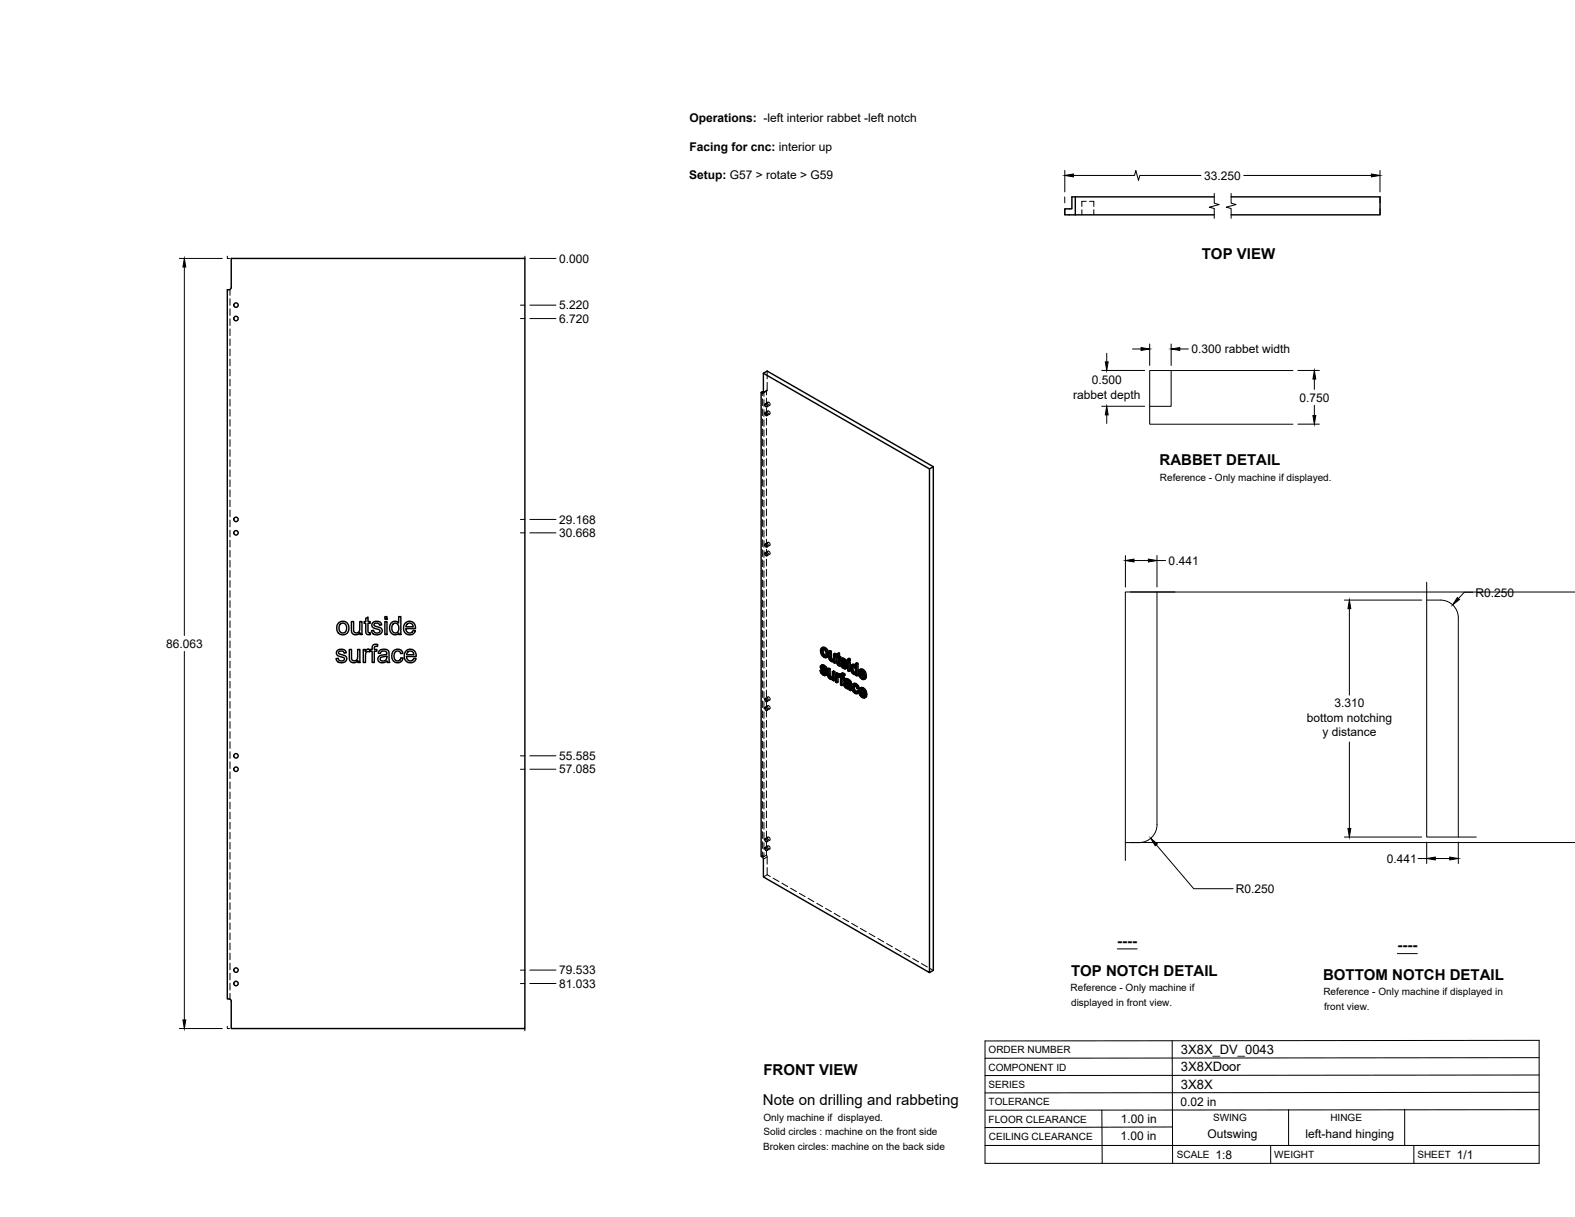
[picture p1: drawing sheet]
<svg xmlns="http://www.w3.org/2000/svg" width="559mm" height="432mm" viewBox="0 0 559 432" stroke-linecap="round" stroke-linejoin="round" font-family="sans-serif">
<!-- layer: Visible -->
<g fill="none" stroke="#000" stroke-width=".51">
<path d="M381.5 69.9v6.3M381.5 76.2h49.3M430.8 69.9h-50.5v4.2h-2.5v2.1h3.7M436.8 69.9h52.8v6.3h-52.8M82 91.7h104.2v273.2h-104.2v-10l-.4-.4-1-.1v-251.6l1-.1 .5-.7zM270 139.2v164.6l.4 .2M270.8 132.4v6.8l-.3-.2-.5 .2 .6 .3 .2-.3M270.8 132.4l1.4-.7 58.9 33.9v178.7l-1.3 .8M270.8 132.4l59 34 1.3-.8M271.4 143.3l.6 .2 .2 .8-.6-.2zM271.4 146.5l.6 .1 .2 .8-.6-.2zM329.8 166.4v178.7l-59-33.9v-6.4l-.4-.8"/>
<path d="M271.4 193.1l.6 .1 .2 .8-.6-.1zM271.4 196.2l.6 .1 .2 .8-.6-.1zM129.8 219.4l.8-.5v1.6h.7v.6h-.7v2.9l.2 .5h.5l.1 .6a1.14 1.14 0 0 1-1.3-.1 1.14 1.14 0 0 1-.3-1.2v-2.7h-.6v-.6h.6zM136.5 218.8h.8v.9h-.8zM119.7 230.8l.8-.4a1.7 1.7 0 0 1 2.4 1.2l-.8 .1a.96 .96 0 0 0-1-.8 .96 .96 0 0 0-.9 1l1 .4a1.53 1.53 0 0 1 1.8 1.8 2.03 2.03 0 0 1-2 1.1 2.03 2.03 0 0 1-1.8-1.5l.8-.1a1.08 1.08 0 0 0 1.1 1 1.08 1.08 0 0 0 1-1.1l-.4-.3a2.24 2.24 0 0 1-2.3-1.3zM120.2 220.9l.7-.4a2.33 2.33 0 0 1 2.9 2.8 2.33 2.33 0 0 1-3.7 1.3 2.88 2.88 0 0 1 .1-3.7zM120.6 221.5l.7-.4a1.73 1.73 0 0 1 1.7 1.8 1.73 1.73 0 0 1-1.7 1.7l-.3-.2a2.21 2.21 0 0 1-.4-2.9zM123.9 230.4h.8v2.6a1.15 1.15 0 0 0 1.2 1.5 1.15 1.15 0 0 0 1-1.6v-2.5h.8v4.7h-.7v-.7a1.65 1.65 0 0 1-2 .7 1.65 1.65 0 0 1-1.1-1.8zM124.7 220.5h.8v2.6a1.15 1.15 0 0 0 1.1 1.5 1.15 1.15 0 0 0 1-1.6v-2.5h.8v4.6h-.7v-.6a1.65 1.65 0 0 1-1.9 .7 1.65 1.65 0 0 1-1.1-1.8zM128.9 230.4h.7v.7a1.11 1.11 0 0 1 1.7-.5l.7-.2v-.4a1.31 1.31 0 0 1 .6-1.3 1.31 1.31 0 0 1 1.4 0l-.1 .6a.74 .74 0 0 0-1.1 .7v.4h.9v.7h-.9v4h-.8v-4h-.7v-.4l-.2 .6a.84 .84 0 0 0-.9-.1 .84 .84 0 0 0-.5 .8v3.1h-.8zM132.3 220.9l.8-.4a1.7 1.7 0 0 1 2.3 1.2l-.7 .1a.96 .96 0 0 0-1-.8 .96 .96 0 0 0-.9 .9l.6 .4a1.95 1.95 0 0 1 2.2 1.3 1.95 1.95 0 0 1-1.8 1.6 1.95 1.95 0 0 1-2-1.4l.7-.2a1.1 1.1 0 0 0 1.2 1 1.1 1.1 0 0 0 1-1l-.4-.3a2.21 2.21 0 0 1-2.4-1.3zM134.5 231a2.03 2.03 0 0 1 3.5 .7l.3 3.4h-.8l-.2-.6a1.76 1.76 0 0 1-1.9 .7 1.76 1.76 0 0 1-1.3-1.6v-.2a1.71 1.71 0 0 1 1.7-1l.4-.1a.72 .72 0 0 0 1-.6 .72 .72 0 0 0-.9-.7l-1 .2-.4 .7-.7-.1z"/>
<path d="M135 233.4l2.2-.7a1.3 1.3 0 0 1-.6 1.7 1.3 1.3 0 0 1-1.7-.6zM136.5 220.5h.8v4.6h-.8zM138.8 221a1.73 1.73 0 0 1 2.6 .1v-2.3h.8v6.3h-.7v-.5a1.89 1.89 0 0 1-2.3 .4 1.89 1.89 0 0 1-1-2.2zM139.4 221.5l.4-.3a1.76 1.76 0 0 1 1.7 1 1.76 1.76 0 0 1-.4 2l-.4 .3a1.77 1.77 0 0 1-1.7-1 1.77 1.77 0 0 1 .4-2zM139.6 231a1.95 1.95 0 0 1 1.9-.7 1.95 1.95 0 0 1 1.4 1.5l-.7 .1a1.29 1.29 0 0 0-1.7-.7 1.29 1.29 0 0 0-.7 1.7l.1 .7a1.18 1.18 0 0 0 1.3 .9 1.18 1.18 0 0 0 1-1.1l.8 .1-.3 .9a2.16 2.16 0 0 1-2.9 .4 2.16 2.16 0 0 1-.7-2.9zM143.9 220.9a2.13 2.13 0 0 1 2.5-.2 2.13 2.13 0 0 1 1 2.3h-3.4l.1 .7a1.29 1.29 0 0 0 1.3 .9 1.29 1.29 0 0 0 1.2-.9l.8 .1-.3 .6a2.32 2.32 0 0 1-3.2 .3 2.32 2.32 0 0 1-.4-3.2zM144 231a2.15 2.15 0 0 1 2.6-.4 2.15 2.15 0 0 1 1.1 2.3h-3.5l.2 .7a1.3 1.3 0 0 0 1.2 .9 1.3 1.3 0 0 0 1.2-.9l.8 .1-.3 .6a2.32 2.32 0 0 1-3.2 .3 2.32 2.32 0 0 1-.4-3.2zM144.4 221.4l1.3-.3a1.27 1.27 0 0 1 .9 1.3h-2.6zM144.7 231.4l1.2-.4a1.23 1.23 0 0 1 .9 1.3h-2.5zM291 237.9l.7 1.4 .8 .4 .5-.1M291.2 236.2l.6-.3 .8 .3 .7 .6 .2 .7-.5 .3-.1-.6M291.6 231.2v-.5a.92 .92 0 0 1 1.1 0 .92 .92 0 0 1 .4 1l-.2 1-.6 .1"/>
<path d="M291.6 237.7l-.6 .2 .4 .2M291.6 238.7l.5 .4 .4-.3M291.7 237.3l1 1 .5-.3M291.8 237.9l-.4 .2 .1 .4 .1 .2 .5-.3M291.8 235.9l-.6 .4-.1 .6 1.6 2.1M291.8 236.6l-.3 .4 .5-.2M291.8 232.2l.5 .6 .5-.3M291.9 238l.8 .9M292 236.7l.6 .7M292 236.3l.5 .4 .5-.2M292 230.9l-.4 .3v.4l.2 .6 .4-.3M292 236.8l.6 .8 .4 .2"/>
<path d="M292 236.8h-.5M292.1 235.9l-.8 .3M292.1 230.4l.1 1.5 .8 .7M292.1 237l-.4 .3-.2-.3M292.3 230l.9 .9 .5-.2M292.4 236.1l-.4 .2-.4-.1M292.5 236.7l.4 .5 .4-.2M292.7 239l-.2 .2-.4-.1M292.7 238.3l.3 .4 .5-.3M292.8 229.8l-.5 .2-.8-.1M292.9 237.7l.7 1.2-.1 .4-.6 .4M293 238.7l.1 .5 .5-.3"/>
<path d="M293.1 239.2l-.1 .4 .5-.3M293.2 230.9l.4 1.4 .4-.3M293.4 233.1a1.7 1.7 0 0 1-2.2-1.6v-1.1l.3-.5 .9-.3 .7 .4 .7 .9 .2 1-.1 1-.7 .4M293.6 232.3l-.2 .8 .5-.2M293.6 237.3l.5 .3 .4-.3M294.1 237.6v2.2l.5-.2M294.1 239.8l.2 .4 .4-.2M294.5 231.4v2.2l.5-.3M294.5 233.6l.2 .4 .4-.3M294.7 234l.3 .3 .5-.3M295 231.1l-.5 .3-.4-.3M295 234.3l.4 .1"/>
<path d="M295.3 238.3l.5 .3 .4-.3M295.4 234.4l.2-.1zM295.7 234.1l-.7-.6v-2.4l-.5-.3-.4 .3v2.6l.9 1h.8M295.7 232.1l.5 .2 .4-.2M295.8 238.6v3l.4-.3v-3l-.4-.2-.5 .2v2l-.3 .3 .2-.1M295.8 234.7v.4l.4 .2M295.8 234.7l-.2 .1M296.2 232.3v3l.4-.2v-3l-.4-.3-.5 .3v2.1M296.6 233l.3 .2 .2 2.6 .8 .5 .3-.2M296.9 232.4l-.3 .2 .3 .2v-.8l.9-.3v1.1l.5 .2v.4l-.5 .3v-.4M297.3 239.9l-.4 .2v.5l.4-.2M297.3 239.3v-.4l-.4-.2-.5 .3v3l.5 .2"/>
<path d="M297.3 238.9l-.5 .3-.4-.2M297.4 239.9l-.1 2.1-.4 .2v-1.6M297.4 240l.5 .2M297.4 240l-.5 .1M297.4 239.4l.4 .4M297.4 232v1l.4-.2M297.4 233l.4 .3 .5-.3M297.6 239.1l-.8 .5v-.4M297.6 235.7l.2 .1M297.8 233.7v1.4l.3 .4M297.8 231.7l-.9 .3M297.8 233.7l-.4-.3v2.1l.5-.3"/>
<path d="M297.8 239.8v.4M297.8 239.9l-.1 .4M297.8 235.8l.1 .5M297.9 239.2l.3 .3M297.9 239.2l-.9 .2M297.9 239.2l-.8 .2M297.9 235.4l-.5 .1M298.1 235.5l.7 1.4 .8 .4 .5-.1M298.1 235.5l-.6 .1M298.1 235.5h.1M298.1 235.7l-.3 .1M298.3 233.8l.6-.3 .7 .2 .7 .6 .3 .8-.5 .3-.1-.6"/>
<path d="M298.4 239.1l.9-.2 .5 .3-.1 .4-.4 .3 .1-.4M298.6 234.4h.5l1 1M298.7 235.4l-.6 .1 .4 .2M298.7 236.3l.5 .4 .4-.2M298.8 234.9l1 1 .5-.3M298.9 235.5l-.4 .2 .1 .4 .6-.1M298.9 233.5l-.7 .4v.6l1.6 2.1M298.9 234.3l-.3 .4 .5-.3M298.9 238.8l-.6 .4-.1 .8-.4-.2 .4-.3M298.9 239.2l.5 .3 .4-.3M299 235.6l.8 .9M299.1 234.3l.6 .7"/>
<path d="M299.1 239.8l.5 .5v.4l-.4 .2v-.4M299.1 234l.6 .4 .4-.3M299.2 236.7l.4 .1M299.2 233.5l-.8 .3M299.3 234.6l-.5 .3-.2-.2M299.3 239.9l-.6-.3v.6l.4-.2M299.4 238.9l-.5 .3-.4-.1M299.6 233.7l-.5 .3-.4-.2M299.7 234.4l.3 .4 .4-.2M299.8 236.6l-.1 .2M299.8 235.9l.3 .4 .5-.3M300 235.3l.7 1.2-.1 .4-.6 .4"/>
<path d="M300.1 236.3l.1 .5 .5-.3M300.2 236.8l-.1 .4 .5-.3M300.8 235l.4 .2 .5-.2M300.8 233.8l.4 .3 .5-.3M301.2 234.1v.6l.5-.3v-.6l-.5-.2-.4 .2v.6l.4 .3M301.2 234.7l.5 .3v3l-.5 .2v-3M301.2 234.7l-.4 .3v3l.4 .2M302.1 236l.9-.3 .6 .3M302.4 236.5l.6 .1 .6 1-.1 1.1-.6 .1M302.4 238.3l.5 .5 .4-.2M302.4 236.5l-.2 .8M302.6 237l-.4 .3v.4l.2 .6 .4-.3"/>
<path d="M302.7 235.7l-.5 .2a2.01 2.01 0 0 0 1.3 3.4l.1-.1M302.7 236.5l.1 1.5 .7 .7M302.8 236.1l.4 .3M303.3 235.8l-.5 .3-.6-.2M303.6 235.4l.4 .3 .4-.3M303.6 239.2v.4l.4 .2M303.6 239.2l-.2 .1M304 235.7v4.1l.4-.2v-4.2l-.4-.2-.4 .2v1.5l-.4-.5 .4-.1M305.2 239.9l.6 .6 .4-.3M305.5 238.4l-.5 .2 1.5 .9-.6-1.2a.48 .48 0 0 0-.6-.2 .48 .48 0 0 0-.3 .5M305.5 238.1v.3l.8 .5M305.5 239.4l.9 .9"/>
<path d="M305.7 239.7l-.5 .2-.2-.9 1.9 1.2M305.8 237.8l.8 .9 .4-.3M306.2 237.5l-.4 .3-.9-.1M306.6 238.7l.3 1.3 .5-.2M271.4 247.9l.6 .2 .2 .8-.6-.2zM271.4 251l.6 .2 .2 .8-.6-.2zM294.3 240.2l.3 .4 .5-.3M294.6 240.6h.4M295.3 240.4l-.7-.7-.1-2.4-.4-.2-.5 .2 .2 2.8 .7 .8h.9M295.4 240.9v.4l.4 .3M295.4 240.9l-.2 .1M297.8 240.2l.4 .2v2.6l.5 .2"/>
<path d="M298.7 240.2l.5 .3 .4-.2M299.1 240.9v2.1l-.4 .2v-2.6l.5 .3M299.6 242.4l.7-.3 .8 .3M299.7 241.1l.8-.3 1.3 .9 .4 3.1-.4 .2-.2-.4M299.9 242.9h.3a.74 .74 0 0 1 .8 .2 .74 .74 0 0 1 .1 .8l-.3 .1 .3-.1M300 243.5l.4 .4 .4-.3M300 242.8l-.2 .3M300.1 242.1l-.7 .5 .1 .8 .7 .8 1 .1 .1 .5 .5 .2M300.2 242.9l-.4 .2 .1 .3 .5-.1M300.3 242.9l.2 .5 .6 .4M300.3 241.6l-.4 .3a.75 .75 0 0 1 .8-.2 .75 .75 0 0 1 .5 .8v.3l-1.2-.4M300.3 241.6h.1"/>
<path d="M300.4 243.9l.4 .1M300.4 242.1l-.7 .2M300.5 240.8l-1 .5-.1 .2 .5 .4M300.6 241.3l.6 .4 .4-.3M301.1 241l-.5 .3-.6-.2M301.2 241.7l.3 .4 .4-.2M301.5 242.1l.1 .4 .4-.2M301.6 242.5v2.1l.5-.3M302.5 242.8l.7-.4 .6 .2 .7 .7 .3 .9-.4 .2-.4-.9M302.6 244l.2 1 .5-.2M302.8 245l.5 .6 .5-.3M303.1 243.8l-.5 .2v-.4a.65 .65 0 0 1 .8-.4 .65 .65 0 0 1 .5 .8l.5 .4"/>
<path d="M303.1 243.2l.1 1.4 .8 .8M303.2 242.4l-.5 .3a2.12 2.12 0 0 0 .5 3.2l.9 .2M303.4 242.9l.6 .6 .5-.2M303.8 242.6l-.4 .3-.7-.2M304 245.2l-.2 .5-.5-.1M304.7 245.4l-.6 .7 .6-.4M304.7 245.1l-.3-.1-.4 .2 .4 .3M305.4 246.5l.5 .6 .5-.3M305.6 244.9l-.5 .3 1.5 .8-.6-1.1a.5 .5 0 0 0-.5-.2 .5 .5 0 0 0-.4 .5M305.6 244.6v.3l.9 .5M305.7 245.9l.9 1M305.8 240.5l.4 .1"/>
<path d="M305.8 246.2l-.4 .3-.3-.9 2 1.1M305.9 244.3l.8 .9 .5-.2M305.9 247.1l.4 .1M306.3 244.1l-.4 .2-.9-.1M306.5 240.3l.4 .3 .5-.3M306.5 240.3l-.2 .2M306.6 246.8l.4 .4 .5-.3M306.6 246.8l-.2 .3M306.7 245.2l.4 1.4 .4-.3M306.8 240.1l-.3 .2M306.9 240l.5-.1-.1-.6-.6-1.4-1-.6-.8 .4-.4 1.1 .6 1.5 1.1 .8 .5-.1 .2-.4M306.9 246.6l-.3 .2"/>
<path d="M307 240.1l.3 .4-.7 .5M307.1 246.6l.4-.2v-.7l-.8-1.3-.8-.5-.9 .3-.3 .6v.9l.5 1.2 1.1 .8 .6-.2 .1-.3M307.1 246.7l.4 .2-.1 .2-.6 .5M271.4 297.6l.6 .2 .2 .8-.6-.2zM271.4 300.8l.6 .1 .2 .8-.6-.1z"/>
<circle cx="83.7" cy="108.3" r=".79"/>
<circle cx="83.7" cy="113" r=".79"/>
<circle cx="83.7" cy="184.3" r=".79"/>
<circle cx="83.7" cy="189.1" r=".79"/>
<circle cx="83.7" cy="268.2" r=".79"/>
<circle cx="83.7" cy="272.9" r=".79"/>
<circle cx="83.7" cy="349" r=".79"/>
<circle cx="83.7" cy="344.2" r=".79"/>
</g>
<!-- layer: Hidden -->
<g fill="none" stroke="#000" stroke-width=".35">
<path d="M383.8 74.4v1.8M385.4 71.4h-1.6v1.8M386.5 71.4h1.6v1.8M388.1 74.4v1.8M81.6 102.7v2.1M81.6 106v2.4M81.6 109.6v2.3M81.6 113.1v2.4M81.6 116.7v2.4M81.6 120.3v2.3M81.6 123.8v2.4M81.6 127.4v2.4"/>
<path d="M81.6 131v2.4M81.6 134.6v2.3M81.6 138.1v2.4M270.5 139v1.3M270.8 139.2h.1M271 139.2v1.4M271.9 138.7l-1.1 .5M271.9 138.7v1.4M272.1 138.7l-1.4 .8M272.2 135.6v2.9l-.3 .2M272.2 131.7v2.7M81.6 141.7v2.4"/>
<path d="M81.6 145.3v2.4M81.6 148.8v2.4M81.6 152.4v2.4M81.6 156v2.4M81.6 159.6v2.3M270.5 141.5v2.4M270.5 145.1v2.3M270.5 148.7v2.3M270.5 152.2v2.4M270.5 155.8v2.4M270.5 159.4v2.3M271 141.8v2.4"/>
<path d="M271 145.4v2.4M271 148.9v2.4M271 152.5v2.4M271 156.1v2.4M271 159.7v2.4M271.9 141.3v2.4M271.9 144.9v2.4M271.9 148.4v2.4M271.9 152v2.4M271.9 155.6v2.4M271.9 159.2v2.3M272.4 142.7a.56 .56 0 0 1 .7 .4 .56 .56 0 0 1-.2 .7l-.5-.5z"/>
<path d="M272.5 145.8a.59 .59 0 0 1 .7 .4 .59 .59 0 0 1-.3 .7l-.5-.6zM272.5 145.8l-1 .6M272.5 142.7l-1 .6M273.1 146.9l-1 .6M273.1 143.8l-1 .6M81.6 163.1v2.4M81.6 166.7v2.4M81.6 170.3v2.4M81.6 173.8v2.4M81.6 177.4v2.4M270.5 162.9v2.4M270.5 166.5v2.4"/>
<path d="M270.5 170.1v2.4M270.5 173.7v2.3M270.5 177.2v2.4M271 163.2v2.4M271 166.8v2.4M271 170.4v2.4M271 173.9v2.4M271 177.5v2.4M271.9 162.7v2.4M271.9 166.3v2.4M271.9 169.9v2.4M271.9 173.4v2.4"/>
<path d="M271.9 177v2.4M81.6 181v2.4M81.6 184.6v2.3M81.6 188.1v2.4M81.6 191.7v2.4M81.6 195.3v2.4M81.6 198.8v2.4M270.5 180.8v2.4M270.5 184.4v2.4M270.5 187.9v2.4M270.5 191.5v2.4M270.5 195.1v2.4"/>
<path d="M270.5 198.6v2.4M271 181.1v2.4M271 184.7v2.3M271 188.2v2.4M271 191.8v2.4M271 195.4v2.4M271 199v2.3M271.9 180.6v2.4M271.9 184.2v2.3M271.9 187.7v2.4M271.9 191.3v2.4M271.9 194.9v2.4"/>
<path d="M271.9 198.4v2.4M272.4 195.6a.58 .58 0 0 1 .7 .3 .58 .58 0 0 1-.2 .7l-.5-.4zM272.4 192.5a.56 .56 0 0 1 .7 .3 .56 .56 0 0 1-.2 .7l-.5-.5zM272.5 195.5l-1 .6M272.5 192.4l-1 .6M273.1 196.6l-1 .6M273.1 193.5l-1 .6M81.6 202.4v2.4M81.6 206v2.4M81.6 209.6v2.3M81.6 213.1v2.4M81.6 216.7v2.4"/>
<path d="M270.5 202.2v2.4M270.5 205.8v2.4M270.5 209.4v2.4M270.5 212.9v2.4M270.5 216.5v2.4M271 202.5v2.4M271 206.1v2.4M271 209.7v2.3M271 213.3v2.3M271 216.8v2.4M271.9 202v2.4M271.9 205.6v2.4"/>
<path d="M271.9 209.2v2.3M271.9 212.7v2.4M271.9 216.3v2.4M271.9 219.9v2.4M81.6 220.3v2.4M81.6 223.9v2.3M81.6 227.4v2.4M81.6 231v2.4M81.6 234.6v2.4M81.6 238.1v2.4M270.5 220.1v2.4M270.5 223.6v2.4"/>
<path d="M270.5 227.2v2.4M270.5 230.8v2.4M270.5 234.4v2.3M270.5 237.9v2.4M271 220.4v2.4M271 224v2.3M271 227.5v2.4M271 231.1v2.4M271 234.7v2.4M271 238.3v2.3M271.9 223.5v2.3M271.9 227v2.4"/>
<path d="M271.9 230.6v2.4M271.9 234.2v2.3M271.9 237.7v2.4M291.4 237.7l.4 .9M291.5 236.4l-.5 .2M291.6 236.1l-.5 .2M291.6 230.7l-.5 .2M291.6 237.7l.3 .3M291.6 236.9l-.5 .2M291.7 235.9l-.2 .7 .7 1a1.05 1.05 0 0 1 .9 1.3h-.4l.4-.2M291.8 238.6l.7 .7 .8 .1M291.8 238.6l-.5 .2"/>
<path d="M291.8 237.8v.1M291.9 237.3l-.5 .3M291.9 232l.9 .9 .9 .1M291.9 236.6h-.1M291.9 232l-.5 .3M292 229.7l-.4 .8 .3 1.5M292 236.4l-.5 .3M292.2 230.2l-.1 .2M292.2 230.2l.7 .1 .6 .9v1l-.5 .4M292.2 230.2l-.4 .2M292.5 236.5l-.5 .2a.33 .33 0 0 1 .2-.4 .33 .33 0 0 1 .4 .3l.5 .7 .4 .2M292.5 239.3l-.4 .2"/>
<path d="M292.6 237.4l.3 .3M292.8 232.9l-.5 .3M292.8 230.2l-.5 .3M292.9 236.9l-.5 .2M293 239l-.4 .2M293 238.4l-.5 .2M293.1 237.3l-.5 .3M293.1 239.5l-.5 .2M293.3 232.5l-.4 .3M293.3 230.8l-.4 .3M293.4 233.1l-.4 .3M293.6 231.8l-.5 .3"/>
<path d="M294.1 237.1v2.1l.2 .9 .7 .6 .8-.1v.5l.4 .2M294.1 239.4l-.4 .3M294.3 239.9l-.5 .3M294.5 230.8l.1 2.8 .8 .8h.8v.4l.4 .3M294.5 233.2l-.4 .3M294.7 233.7l-.5 .2M295 234.1l-.5 .3M295.4 234.4l-.4 .3M295.8 238.1l-.1 1.9-.4 .4M296 234.1l-.4 .3M296.1 234l-.5 .3 .3-.2M296.2 231.8v2l-.5 .3"/>
<path d="M296.2 234.8l-.4 .3M296.2 234.4l-.4 .3 .3-.2M296.9 238.7v3l.4 .3M297.1 232.3l-.2 .1M297.3 239.4l-.5 .2M297.4 231.8v.7l-.3-.2v.4l.3 .2v2.2l.2 .5 .7 .5-.2-.6M297.4 232.5l-.8 .5v-.4M297.4 232.9l-.5 .3M297.4 239.8l-.1 .1M297.5 235.3l-.5 .2M297.5 239.2l-.2 .1M297.6 239.6l-.5 .3"/>
<path d="M297.6 235.6l-.4 .3M297.8 239.7l-.4 .2 .3-.3 .5 .4 .1-.3 .4 .4v2.6l.4 .3M297.8 233.2l-.4 .2M298 235.9l-.4 .3M298.3 233.4l-.5-.2v.5M298.3 239.6l-.5 .2M298.3 239.5h-.1M298.3 239.9l-.5 .3 .4-.2M298.3 239.7l-.5 .2M298.3 235.6l-.2 .1M298.3 236.1h-.1M298.5 235.3l.4 .9"/>
<path d="M298.6 234l-.4 .3M298.7 239.7l-.5 .3M298.7 233.7l-.5 .2M298.7 235.4l.3 .2M298.7 234.5l-.4 .2M298.7 239l-.4 .2M298.8 233.6l-.2 .6 .7 1a1.13 1.13 0 0 1 .9 1.3h-.4l.4-.2M298.8 238.8l-.1 .9-.5-.2M298.9 236.2l.9 .8h.6M298.9 236.2l-.5 .3M299 235.4l-.1 .1M299 234.9l-.5 .3"/>
<path d="M299 234.2l-.1 .1M299.1 234.3a.33 .33 0 0 1 .2-.4 .33 .33 0 0 1 .4 .3l.5 .8 .4 .1M299.1 234l-.4 .3M299.2 234l-.5 .3M299.2 239.4l-.5 .2M299.5 239.4l-.5 .3M299.6 234.1l-.5 .3M299.6 236.9l-.4 .2M299.7 235l.3 .3M299.7 239.6l-.5-.2-.1 .4M300 234.5l-.4 .2M300.1 236.6l-.4 .2"/>
<path d="M300.1 236l-.4 .2M300.2 235l-.5 .2M300.2 237.1l-.5 .2M301.2 234.7v3l.5 .3M301.2 233.6v.5l.5 .3M301.2 237.7l-.4 .3M301.2 234.1l-.4 .3M302.2 236.8l-.5 .2M302.3 236l-.4 .3M302.3 237.7l-.4 .2M302.5 235.8l-.3 .6v.9a1.48 1.48 0 0 0 1.8 1.7v.3l.4 .3M302.7 238.5l-.4 .2"/>
<path d="M302.8 236.3l-.1 .2M302.8 236.3l.7 .1 .5 1-.1 1.1-.4 .2M302.8 236.3l-.4 .2M302.9 236.2l-.5 .3M303.3 239l-.4 .2M303.3 236.3l-.4 .2M303.7 236.2l-.1 .1M303.8 236.9l-.4 .2M303.8 238.6l-.4 .2M304 235.2v1.4l-.4-.6M304 236.6l-.4 .3M304 239l-.4 .2"/>
<path d="M304 239.3l-.4 .3M304 237.9l-.4 .2M305 238.4l-.5 .3M305.3 237.4l-.3 1 .3 1.3 .9 1 .9 .1M305.3 239.7l-.4 .3M305.4 238.8l-.4 .2M305.5 239.4l-.1-.6 2 1.1M305.7 237.9l-.2 .2M305.7 237.9l.8 .3 .4 1-.6-.3M305.7 237.9l-.5 .2M306.2 237.9l-.4 .3M306.7 238.5l-.4 .3"/>
<path d="M306.9 239.2l-.4 .3M81.6 241.7v2.4M81.6 245.3v2.4M81.6 248.9v2.3M81.6 252.4v2.4M81.6 256v2.4M81.6 259.6v2.4M270.5 241.5v2.4M270.5 245.1v2.4M270.5 248.7v2.3M270.5 252.2v2.4M270.5 255.8v2.4"/>
<path d="M270.5 259.4v2.3M271 241.8v2.4M271 245.4v2.4M271 249v2.4M271 252.5v2.4M271 256.1v2.4M271 259.7v2.4M271.9 241.3v2.4M271.9 244.9v2.4M271.9 248.5v2.3M271.9 252v2.4M271.9 255.6v2.4"/>
<path d="M271.9 259.2v2.4M272.4 250.4a.56 .56 0 0 1 .7 .4 .56 .56 0 0 1-.2 .7l-.5-.5zM272.4 247.3a.56 .56 0 0 1 .7 .3 .56 .56 0 0 1-.2 .8l-.5-.5zM272.5 250.4l-1 .6M272.5 247.3l-1 .6M273.1 251.5l-1 .6M273.1 248.4l-1 .6M294.6 240.3l-.5 .3M295 240.7l-.5 .2M295.4 240.4l-.2 .1M295.6 240.3l-.5 .3M295.7 240.2l-.5 .3"/>
<path d="M295.8 241.1l-.4 .2M295.8 240.6l-.4 .3M296.9 241.7l-.5 .3M298.7 242.7l-.5 .3M298.7 240.1l-.5 .3M299.1 240.4l-.4 .2M299.6 240.7l-.5-.3v.5M299.8 242.6l-.4 .3M299.9 241.3l-.5 .2M299.9 242.3l-.5 .2M300 242.1l-.2 .5 .2 .8 .9 .7h.8l.1 .4M300 243.4l-.4 .2"/>
<path d="M300.1 240.9l-.5 .2M300.1 240.9l-.2 .4 .5 .2a.94 .94 0 0 1 1.2 1l-.5-.1M300.2 242.9l.4-.3a.75 .75 0 0 1 .8 .2 .75 .75 0 0 1 .1 .8l-.4 .2M300.4 242.6l-.4 .2 .3-.1M300.5 242.6l-.4 .2M300.5 241.3l-.4 .2M300.7 244l-.5 .2M301 241.4l-.5 .3M301.2 244.2l-.5 .2M301.3 243.8l-.2 .1M301.5 241.9l-.4 .2M301.5 243.6l-.5 .4"/>
<path d="M301.6 242.9l-.4 .3M301.6 242.5l-.4 .3M301.6 242.4l-.4 .3M301.7 244.1l-.5 .2M301.8 244.5l.4 .3M301.8 244.5l-.5 .3M302.6 243.5l-.4 .3M302.7 242.7l-.4 .3M302.9 244.9l-.4 .2M303 242.5l-.4 .8 .3 1.6 .9 .9 .7 .1M303.1 243.2a.68 .68 0 0 1 .8-.2 .68 .68 0 0 1 .4 .7l.5 .5M303.3 243l-.5 .3"/>
<path d="M303.8 245.8l-.4 .2M303.8 243l-.4 .3M304 245.4h.2M304.2 243.4l-.5 .3M304.2 245.4l-.4 .3M304.4 244l-.4 .2M304.4 245l-.2 .4M304.7 245.1l.2 .2-.2 .4M304.9 245.3l-.2 .1M305.1 245l-.4 .2M305.5 244l-.4 .8 .4 1.5 .8 .9 .9 .2M305.5 246.3l-.5 .2"/>
<path d="M305.6 245.3l-.5 .3M305.7 245.9l-.1-.6 1.9 1.1M305.8 244.4l-.2 .2M305.8 244.4l.8 .3 .4 1.1-.5-.4M305.8 244.4l-.4 .3M306.2 240.7l-.4 .2M306.3 244.5l-.4 .3M306.3 247.2l-.4 .3M306.4 240.3h.2M306.6 246.9h.2M306.7 240.3l-.4 .2 .3-.2M306.8 246.9l-.4 .2"/>
<path d="M306.9 245.1l-.5 .3M306.9 240l-.1 .1M307 240.8l-.5 .3M307 240.1l-.4 .2M307 245.8l-.4 .2M307 246.6h-.1M307.1 247.4l-.5 .3M307.1 246.7l-.3 .2M81.6 263.1v2.4M81.6 266.7v2.4M81.6 270.3v2.4M81.6 273.9v2.3"/>
<path d="M81.6 277.4v2.4M270.5 263v2.3M270.5 266.5v2.4M270.5 270.1v2.4M270.5 273.7v2.3M270.5 277.2v2.4M271 263.2v2.4M271 266.8v2.4M271 270.4v2.4M271 274v2.4M271 277.5v2.4M271.9 262.7v2.4"/>
<path d="M271.9 266.3v2.4M271.9 269.9v2.4M271.9 273.5v2.3M271.9 277v2.4M81.6 281v2.4M81.6 284.6v2.4M81.6 288.1v2.4M81.6 291.7v2.4M81.6 295.3v2.4M81.6 298.9v2.3M270.5 280.8v2.4M270.5 284.4v2.4"/>
<path d="M270.5 288v2.3M270.5 291.5v2.4M270.5 295.1v2.4M270.5 298.7v2.4M271 281.1v2.4M271 284.7v2.4M271 288.2v2.4M271 291.8v2.4M271 295.4v2.4M271 299v2.3M271.9 280.6v2.4M271.9 284.2v2.4"/>
<path d="M271.9 287.7v2.4M271.9 291.3v2.4M271.9 294.9v2.4M271.9 298.5v2.3M272.4 297.1a.56 .56 0 0 1 .7 .3 .56 .56 0 0 1-.2 .7l-.5-.5zM272.5 297l-1 .6M273.1 298.1l-1 .6M81.6 302.4v2.4M81.6 306v2.4M81.6 309.6v2.4M81.6 313.2v2.3M81.6 316.7v2.4"/>
<path d="M270.5 302.2v1.4l-.5 .2M270.5 303.6l.5 .3M271 302.5v1.4M271.9 302l.3 4.6M271.9 303.4l-.9 .5M272.2 307.8v2.6l1.1 .6M272.2 310.4l-1.4 .8M272.4 300.2a.58 .58 0 0 1 .7 .3 .58 .58 0 0 1-.2 .7l-.5-.5zM272.5 300.1l-1 .6M273.1 301.2l-1 .6M274.3 311.6l2.1 1.2M277.4 313.4l2.1 1.2"/>
<path d="M280.5 315.2l2.1 1.1M283.6 316.9l2.1 1.2M286.7 318.7l2.1 1.2M81.6 320.3v2.4M81.6 323.9v2.3M81.6 327.4v2.4M81.6 331v2.4M81.6 334.6v2.4M81.6 338.2v2.3M289.8 320.5l2 1.2M292.9 322.3l2.1 1.2M296 324.1l2 1.2"/>
<path d="M299.1 325.9l2 1.1M302.2 327.6l2 1.2M305.3 329.4l2 1.2M308.4 331.2l2 1.2M311.5 333l2 1.2M314.6 334.8l2 1.2M317.6 336.6l2.1 1.1M320.8 338.3l2 1.2M81.6 341.7v2.4M81.6 345.3v2.4M81.6 348.9v2.4M81.6 352.4v2.1"/>
<path d="M323.8 340.1l2.1 1.2M326.9 341.9l2.1 1.2M330 343.7l1.1 .6"/>
</g>
<!-- layer: Reference -->
<g fill="none" stroke="#000" stroke-width=".35">
<path d="M377.8 69.9v2.1M377.8 74.1v2.1M489.6 69.9v2.1M489.6 74.1v2.1M80.6 90.9v.8h.8M186.2 90.9v.8h-.8M184.6 108.3h1.6M184.6 113h1.6M415.5 131.5v12.7h-7.6M458.7 131.5h-50.8v19h50.8M184.6 184.3h1.6M184.6 189.1h1.6"/>
<path d="M410.5 210v82.6a6.4 6.4 0 0 1-6.4 6.4h-4.8M416.9 210h-17.6v95.3M506.2 212.9a13 13 0 0 1 7.8 .7 6.3 6.3 0 0 1 3.4 5.7v77.7M506.2 206.6v90.4h17.6M184.6 268.2h1.6M184.6 272.9h1.6M184.6 349h1.6M184.6 344.2h1.6M80.6 364.2v.7h.8M185.4 364.9h.8v.8"/>
</g>
<!-- layer: Hidden Narrow -->
<g fill="none" stroke="#000" stroke-width=".35">
<path d="M270.8 139.2h.1M272.2 138.4l-1.4 .8M292.5 237.9l-.4 .3M294.1 239l-.5 .2M294.5 232.7l-.4 .3M295.8 239.7l-.5 .2M296.2 233.4l-.5 .3M297.4 234.6l-.5 .3M298.7 239.4l-.5 .3M299.1 239.7h.1M299.7 235.5l-.5 .3M300.9 242.7l-.4 .3"/>
<path d="M301.6 243.1l-.4 .3M270.8 303.8l-.4 .2M272.2 304l-1.4 .8"/>
</g>
<!-- layer: Visible Narrow -->
<path d="M270.8 139.2l-.4 .2M292.5 237.4l-.4 .2M294.5 239l-.4 .3M295 232.8l-.5 .2M297.8 234.9l-.4 .3M299.1 239.7l-.4 .3M299.6 235l-.4 .2M300.8 242.3l-.4 .2M302.1 242.7l-.5 .3M302.1 243.4l-.5 .3" fill="none" stroke="#000" stroke-width=".35"/>
<!-- layer: Titleblock -->
<g fill="none" stroke="#000" stroke-width=".36">
<path d="M349.5 369.3l196.6-.2v43.7h-196.6zM415.9 369.3l.1 43.5M546.1 375.3l-196.6 .2M390.9 393.9l.2 18.9M416 399.9l-66.5 .2M457.2 393.7v12.7M498.4 393.6v12.7M546.1 393.7l-196.3 .2M546.1 387.6l-196.6 .2M546.1 381.4l-196.6 .2M349.5 406.4h196.6M450.8 406.4v6.4"/>
<path d="M501.6 406.4v6.4"/>
</g>
<!-- layer: FD_Dimensions -->
<g fill="none" stroke="#000" stroke-width=".35">
<path d="M377.8 60.5v7.6M380.8 62.3h21.7l.5-1.8 .9 3.5 .5-1.7h21.7M441.3 62.3h45.3M489.6 60.5v7.6M63.6 91.7h15.3M65.4 94.7v130.8M188 91.7h9.3M188 108.3h9.3M188 113h9.3M390.9 131.4h15.2M392.7 125.3v3.1M401.8 123.8h3.1"/>
<path d="M407.9 122v7.7M415.5 122v7.7M418.6 123.8h3M460.5 131.4h7.6M466.3 134.5v3.7M390.9 144.1h15.2M392.7 147.2v3M460.5 150.5h7.6M466.3 143.8v3.6M188 184.3h9.3M188 189.1h9.3M399.3 197.1v11.2"/>
<path d="M402.3 198.9h5.1M410.5 197.1v11.2M410.5 198.9h3M401.1 210.1h157.7M477 212.9h27.4M478.7 216v30.6M522.6 210.1h-3.1l-2.1 2.3M65.4 231.1v130.8M188 268.2h9.3M188 272.9h9.3M478.7 263.3v30.6M401.1 298.9h157.7"/>
<path d="M410.3 299.7l13.2 15.6h14M477 297h27.4M506.2 298.8v7.6M517.4 298.8v7.6M503.1 304.6h3.1M509.2 304.6h5.1M188 344.2h9.3M188 349h9.3M63.6 364.9h15.3"/>
</g>
<g fill="#000" stroke="#000" stroke-width=".35">
<path d="M377.8 62.3l3-.6v1.1zM486.6 61.7l3 .6-3 .5zM65.4 91.7l.5 3h-1zM392.2 128.4h1l-.5 3zM404.9 123.3l3 .5-3 .5zM415.5 123.8l3.1-.5v1zM466.3 131.4l.5 3.1h-1zM392.7 144.1l.5 3.1h-1zM465.8 147.4h1l-.5 3.1zM399.3 198.9l3-.5v1zM407.4 198.4l3.1 .5-3.1 .5zM478.7 212.9l.6 3.1h-1.1z"/>
<path d="M517.1 212l.7 .7-2.4 1.9zM408.3 297.4l2.3 2-.7 .7zM478.2 293.9h1.1l-.6 3.1zM506.2 304.6l3-.5v1zM514.3 304.1l3.1 .5-3.1 .5zM64.9 361.9h1l-.5 3z"/>
</g>
<!-- layer: Break Lines -->
<path d="M430.8 68.6v3.5l1.8 .5-3.6 .9 1.8 .5v3.5M436.8 68.6v3.5l1.8 .5-3.5 .9 1.7 .5v3.5" fill="none" stroke="#000" stroke-width=".35"/>
<!-- layer: Notes -->
<path d="M396.4 336.7h7.1M495.8 338.3h7.1" fill="none" stroke="#000" stroke-width=".35"/>
<g font-size="5.3">
<text x="426.4" y="92.1">TOP VIEW</text>
<text x="411.4" y="165.1">RABBET DETAIL</text>
<text x="396.4" y="335.5">----</text>
<text x="495.8" y="337.2">----</text>
<text x="380" y="346.1">TOP NOTCH DETAIL</text>
<text x="469.4" y="347.5">BOTTOM NOTCH DETAIL</text>
<text x="270.9" y="381.4">FRONT VIEW</text>
<text x="270.7" y="392.2">Note on drilling and rabbeting</text>
</g>
<g font-size="4.6">
<text x="419" y="373.8">3X8X_DV_0043</text>
<text x="419" y="380.1">3X8XDoor</text>
<text x="419" y="386.2">3X8X</text>
</g>
<g font-size="4.3">
<text x="244.6" y="43.2">Operations: -left interior rabbet -left notch</text>
<text x="244.6" y="53.4">Facing for cnc: interior up</text>
<text x="244.5" y="63.6">Setup: G57 &gt; rotate &gt; G59</text>
<text x="427.2" y="63.7">33.250</text>
<text x="198.4" y="93.2">0.000</text>
<text x="198.4" y="109.8">5.220</text>
<text x="198.4" y="114.5">6.720</text>
<text x="422.7" y="125.3">0.300 rabbet width</text>
<text x="387.3" y="136.4">0.500</text>
<text x="380.7" y="141.5">rabbet depth</text>
<text x="461" y="142.5">0.750</text>
<text x="198.4" y="185.8">29.168</text>
<text x="198.4" y="190.6">30.668</text>
<text x="414.6" y="200.4">0.441</text>
<text x="523.5" y="211.6">R0.250</text>
<text x="58.9" y="229.8">86.063</text>
<text x="473.4" y="251">3.310</text>
<text x="463.6" y="256">bottom notching</text>
<text x="469.2" y="261.1">y distance</text>
<text x="198.4" y="269.7">55.585</text>
<text x="198.4" y="274.4">57.085</text>
<text x="492" y="306.1">0.441</text>
<text x="438.4" y="316.8">R0.250</text>
<text x="198.3" y="345.7">79.533</text>
<text x="198.4" y="350.5">81.033</text>
<text x="418.8" y="392.4">0.02 in</text>
<text x="397.7" y="398.3">1.00 in</text>
<text x="397.5" y="404.3">1.00 in</text>
<text x="428.4" y="403.6">Outswing</text>
<text x="463.1" y="403.8">left-hand hinging</text>
<text x="431.3" y="411.1">1:8</text>
<text x="516.9" y="411.1">1/1</text>
</g>
<g font-size="3.5">
<text x="411.5" y="170.7">Reference - Only machine if displayed.</text>
<text x="379.9" y="351.7">Reference - Only machine if</text>
<text x="469.5" y="353.1">Reference - Only machine if displayed in</text>
<text x="380" y="356.8">displayed in front view.</text>
<text x="469.8" y="358.2">front view.</text>
<text x="350.8" y="373.6">ORDER NUMBER</text>
<text x="350.8" y="379.9">COMPONENT ID</text>
<text x="350.8" y="386.1">SERIES</text>
<text x="350.8" y="392.2">TOLERANCE</text>
<text x="270.9" y="397.7">Only machine if displayed.</text>
<text x="350.8" y="398.4">FLOOR CLEARANCE</text>
<text x="430.4" y="397.8">SWING</text>
<text x="472" y="397.7">HINGE</text>
<text x="270.8" y="407.9">Broken circles: machine on the back side</text>
<text x="270.9" y="402.8">Solid circles : machine on the front side</text>
<text x="350.8" y="404.4">CEILING CLEARANCE</text>
<text x="417.5" y="410.9">SCALE</text>
<text x="452.1" y="410.9">WEIGHT</text>
<text x="502.9" y="410.9">SHEET</text>
</g>
</svg>
